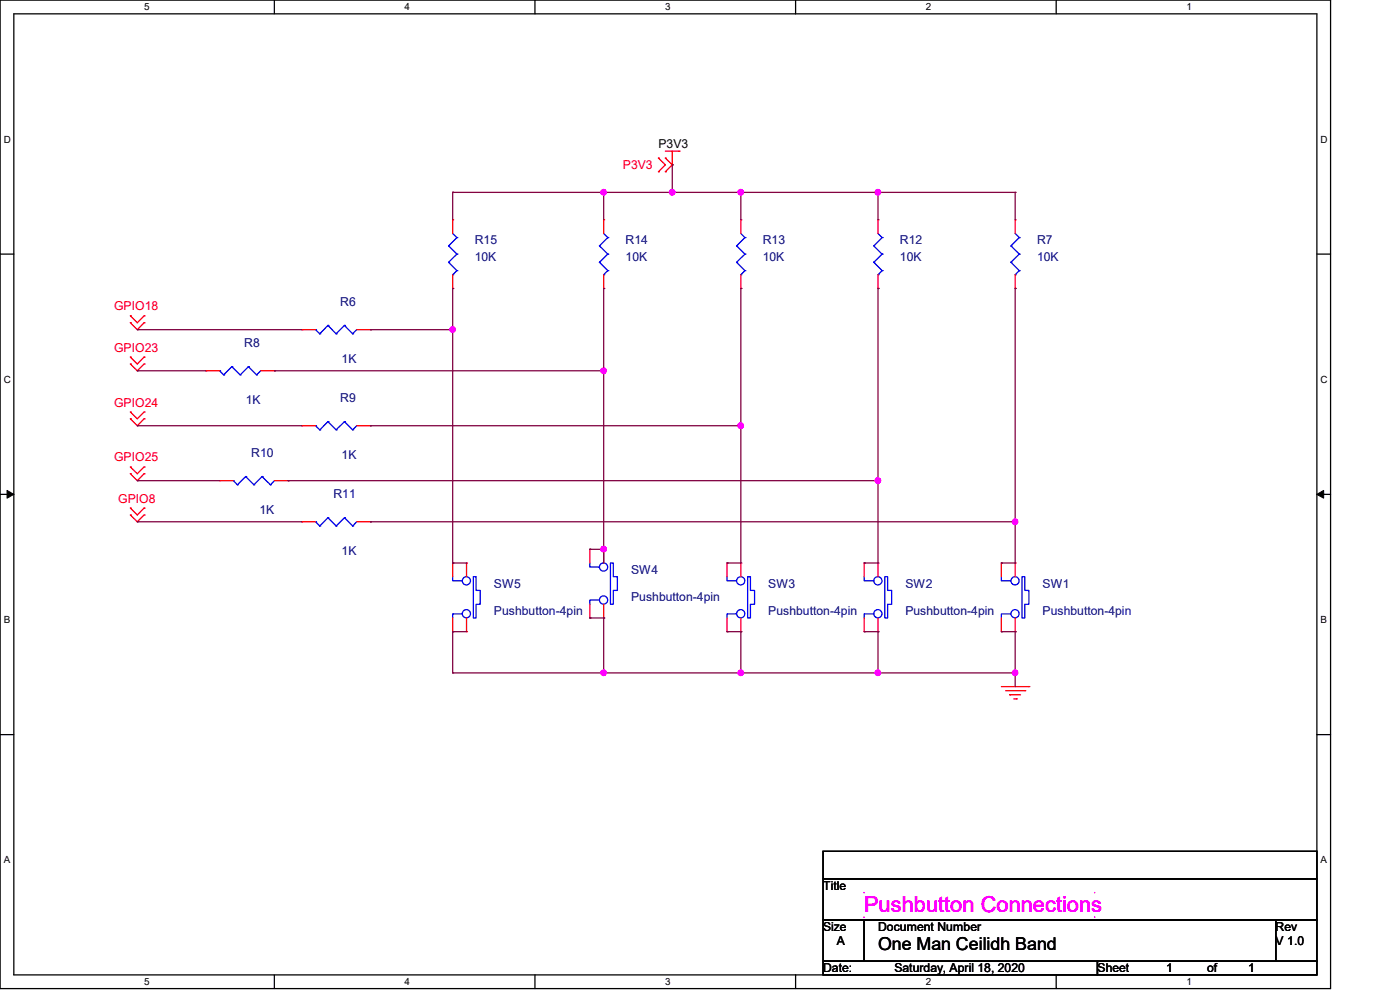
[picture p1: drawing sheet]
<svg xmlns="http://www.w3.org/2000/svg" width="420mm" height="297mm" viewBox="0 0 420 297" stroke-linecap="round" stroke-linejoin="round" font-family="sans-serif">
<path d="M0 0h399.2v296.3h-399.2zM4.1 4.1h391v288.1h-391z" fill="none" stroke="#000" stroke-width=".38"/>
<g fill="#fff">
<path d="M43.2 .5h1.6v3.2h-1.6z"/>
<path d="M43.2 292.6h1.6v3.3h-1.6z"/>
</g>
<path d="M82.3 0v4.1M82.3 292.2v4.1" fill="none" stroke="#000" stroke-width=".38"/>
<g fill="#fff">
<path d="M121.4 .5h1.6v3.2h-1.6z"/>
<path d="M121.4 292.6h1.6v3.3h-1.6z"/>
</g>
<path d="M160.5 0v4.1M160.5 292.2v4.1" fill="none" stroke="#000" stroke-width=".38"/>
<g fill="#fff">
<path d="M199.6 .5h1.6v3.2h-1.6z"/>
<path d="M199.6 292.6h1.6v3.3h-1.6z"/>
</g>
<path d="M238.7 0v4.1M238.7 292.2v4.1" fill="none" stroke="#000" stroke-width=".38"/>
<g fill="#fff">
<path d="M277.7 .5h1.7v3.2h-1.7z"/>
<path d="M277.7 292.6h1.7v3.3h-1.7z"/>
</g>
<path d="M316.9 0v4.1M316.9 292.2v4.1" fill="none" stroke="#000" stroke-width=".38"/>
<g fill="#fff">
<path d="M355.9 .5h1.6v3.2h-1.6z"/>
<path d="M355.9 292.6h1.6v3.3h-1.6z"/>
<path d="M1.1 40.1h2.1v3.3h-2.1z"/>
<path d="M396.1 40.1h2.1v3.3h-2.1z"/>
<path d="M1.1 112.1h2.1v3.3h-2.1z"/>
<path d="M396.1 112.1h2.1v3.3h-2.1z"/>
</g>
<path d="M0 76.2h4.1M395.1 76.2h4.1" fill="none" stroke="#000" stroke-width=".38"/>
<g fill="#fff">
<path d="M1.1 184.1h1.9v3.3h-1.9z"/>
<path d="M396.1 184.1h2v3.3h-2z"/>
</g>
<path d="M0 148.2h4.1M395.1 148.2h4.1" fill="none" stroke="#000" stroke-width=".38"/>
<path d="M2.1 147l2 1.2-2 1.1zM395.1 148.2l2-1.2v2.3z" fill="#000" stroke="#000" stroke-width=".3"/>
<g fill="#fff">
<path d="M1.1 256.2h1.9v3.2h-1.9z"/>
<path d="M396.1 256.2h2v3.2h-2z"/>
</g>
<path d="M0 220.2h4.1M395.1 220.2h4.1" fill="none" stroke="#000" stroke-width=".38"/>
<path d="M300.4 205.8h8.3" fill="none" stroke="#f00" stroke-width=".38"/>
<circle cx="308.7" cy="205.8" r=".19" fill="#f00"/>
<path d="M301.7 207h5.7" fill="none" stroke="#f00" stroke-width=".38"/>
<circle cx="307.4" cy="207" r=".19" fill="#f00"/>
<path d="M302.9 208.2h3.3" fill="none" stroke="#f00" stroke-width=".38"/>
<circle cx="302.9" cy="208.2" r=".19" fill="#f00"/>
<path d="M304.1 209.5h.8" fill="none" stroke="#f00" stroke-width=".38"/>
<circle cx="304.9" cy="209.5" r=".19" fill="#f00"/>
<path d="M201.7 45.3v4.1" fill="none" stroke="#f00" stroke-width=".38"/>
<circle cx="201.7" cy="49.4" r=".19" fill="#f00"/>
<path d="M199.6 45.3h4.1" fill="none" stroke="#f00" stroke-width=".38"/>
<circle cx="203.7" cy="45.3" r=".19" fill="#f00"/>
<path d="M43.2 96.7l-2 2.1" fill="none" stroke="#f00" stroke-width=".38"/>
<circle cx="43.2" cy="96.7" r=".19" fill="#f00"/>
<path d="M39.1 96.7l2.1 2.1" fill="none" stroke="#f00" stroke-width=".38"/>
<circle cx="39.1" cy="96.7" r=".19" fill="#f00"/>
<path d="M39.1 94.7l2.1 2" fill="none" stroke="#f00" stroke-width=".38"/>
<circle cx="39.1" cy="94.7" r=".19" fill="#f00"/>
<path d="M43.2 94.7l-2 2" fill="none" stroke="#f00" stroke-width=".38"/>
<circle cx="43.2" cy="94.7" r=".19" fill="#f00"/>
<path d="M43.2 109.1l-2 2" fill="none" stroke="#f00" stroke-width=".38"/>
<circle cx="43.2" cy="109.1" r=".19" fill="#f00"/>
<path d="M39.1 109.1l2.1 2" fill="none" stroke="#f00" stroke-width=".38"/>
<circle cx="39.1" cy="109.1" r=".19" fill="#f00"/>
<path d="M39.1 107l2.1 2.1" fill="none" stroke="#f00" stroke-width=".38"/>
<circle cx="39.1" cy="107" r=".19" fill="#f00"/>
<path d="M43.2 107l-2 2.1" fill="none" stroke="#f00" stroke-width=".38"/>
<circle cx="43.2" cy="107" r=".19" fill="#f00"/>
<path d="M43.2 125.5l-2 2.1" fill="none" stroke="#f00" stroke-width=".38"/>
<circle cx="43.2" cy="125.5" r=".19" fill="#f00"/>
<path d="M39.1 125.5l2.1 2.1" fill="none" stroke="#f00" stroke-width=".38"/>
<circle cx="39.1" cy="125.5" r=".19" fill="#f00"/>
<path d="M39.1 123.5l2.1 2" fill="none" stroke="#f00" stroke-width=".38"/>
<circle cx="39.1" cy="123.5" r=".19" fill="#f00"/>
<path d="M43.2 123.5l-2 2" fill="none" stroke="#f00" stroke-width=".38"/>
<circle cx="43.2" cy="123.5" r=".19" fill="#f00"/>
<path d="M43.2 142l-2 2.1" fill="none" stroke="#f00" stroke-width=".38"/>
<circle cx="43.2" cy="142" r=".19" fill="#f00"/>
<path d="M39.1 142l2.1 2.1" fill="none" stroke="#f00" stroke-width=".38"/>
<circle cx="39.1" cy="142" r=".19" fill="#f00"/>
<path d="M39.1 140l2.1 2" fill="none" stroke="#f00" stroke-width=".38"/>
<circle cx="39.1" cy="140" r=".19" fill="#f00"/>
<path d="M43.2 140l-2 2" fill="none" stroke="#f00" stroke-width=".38"/>
<circle cx="43.2" cy="140" r=".19" fill="#f00"/>
<path d="M43.2 154.3l-2 2.1" fill="none" stroke="#f00" stroke-width=".38"/>
<circle cx="43.2" cy="154.3" r=".19" fill="#f00"/>
<path d="M39.1 154.3l2.1 2.1" fill="none" stroke="#f00" stroke-width=".38"/>
<circle cx="39.1" cy="154.3" r=".19" fill="#f00"/>
<path d="M39.1 152.3l2.1 2" fill="none" stroke="#f00" stroke-width=".38"/>
<circle cx="39.1" cy="152.3" r=".19" fill="#f00"/>
<path d="M43.2 152.3l-2 2" fill="none" stroke="#f00" stroke-width=".38"/>
<circle cx="43.2" cy="152.3" r=".19" fill="#f00"/>
<path d="M199.6 47.4l2.1 2" fill="none" stroke="#f00" stroke-width=".38"/>
<circle cx="199.6" cy="47.4" r=".19" fill="#f00"/>
<path d="M201.7 49.4l-2.1 2.1" fill="none" stroke="#f00" stroke-width=".38"/>
<circle cx="199.6" cy="51.5" r=".19" fill="#f00"/>
<path d="M199.6 49.4l-2.1 2.1" fill="none" stroke="#f00" stroke-width=".38"/>
<circle cx="197.5" cy="51.5" r=".19" fill="#f00"/>
<path d="M197.5 47.4l2.1 2" fill="none" stroke="#f00" stroke-width=".38"/>
<circle cx="197.5" cy="47.4" r=".19" fill="#f00"/>
<path d="M246.9 255.1h148.2v8.3h-148.2zM246.9 263.4h148.2v12.3h-148.2zM246.9 275.7h12.3v12.4h-12.3zM259.2 275.7h123.5v12.4h-123.5zM382.7 275.7h12.4v12.4h-12.4zM246.9 288.1h82.3v4.1h-82.3zM329.2 288.1h65.9v4.1h-65.9z" fill="none" stroke="#000" stroke-width=".38"/>
<path d="M259.1 267.3h.3v.4h-.3zM328.2 267.3h.3v.4h-.3zM328.2 274.7h.3v.4h-.3zM259.1 274.7h.3v.4h-.3z" fill-rule="evenodd" fill="#f0f"/>
<path d="M246.9 255.1h148.2v8.3h-148.2zM246.9 263.4h148.2v12.3h-148.2zM246.9 275.7h12.3v12.4h-12.3zM259.2 275.7h123.5v12.4h-123.5zM382.7 275.7h12.4v12.4h-12.4zM246.9 288.1h82.3v4.1h-82.3zM329.2 288.1h65.9v4.1h-65.9z" fill="none" stroke="#000" stroke-width=".38"/>
<path d="M259.1 267.3h.3v.4h-.3zM328.2 267.3h.3v.4h-.3zM328.2 274.7h.3v.4h-.3zM259.1 274.7h.3v.4h-.3z" fill-rule="evenodd" fill="#f0f"/>
<path d="M246.9 255.1h148.2v8.3h-148.2zM246.9 263.4h148.2v12.3h-148.2zM246.9 275.7h12.3v12.4h-12.3zM259.2 275.7h123.5v12.4h-123.5zM382.7 275.7h12.4v12.4h-12.4zM246.9 288.1h82.3v4.1h-82.3zM329.2 288.1h65.9v4.1h-65.9z" fill="none" stroke="#000" stroke-width=".38"/>
<path d="M259.1 267.3h.3v.4h-.3zM328.2 267.3h.3v.4h-.3zM328.2 274.7h.3v.4h-.3zM259.1 274.7h.3v.4h-.3z" fill-rule="evenodd" fill="#f0f"/>
<g fill="none" stroke="#00f" stroke-width=".38">
<path d="M300.4 172.8v1.3h2.9M306.6 172.8h.8v4.2h1.3v4.1h-1.3v4.1h-.8zM303.3 184h-2.9v1.2"/>
<circle cx="304.5" cy="174.1" r="1.23"/>
<circle cx="304.5" cy="183.9" r="1.23"/>
</g>
<path d="M304.5 168.7v4.1" fill="none" stroke="#f00" stroke-width=".38"/>
<circle cx="304.5" cy="168.7" r=".19" fill="#f00"/>
<path d="M304.5 185.2v4.1" fill="none" stroke="#f00" stroke-width=".38"/>
<circle cx="304.5" cy="189.3" r=".19" fill="#f00"/>
<path d="M300.4 168.7v4.1" fill="none" stroke="#f00" stroke-width=".38"/>
<circle cx="300.4" cy="168.7" r=".19" fill="#f00"/>
<path d="M300.4 185.2v4.1" fill="none" stroke="#f00" stroke-width=".38"/>
<circle cx="300.4" cy="189.3" r=".19" fill="#f00"/>
<path d="M135.8 70l1.3 1.2" fill="none" stroke="#00f" stroke-width=".38"/>
<circle cx="137.1" cy="71.2" r=".19" fill="#00f"/>
<path d="M137.1 71.2l-2.5 2.5" fill="none" stroke="#00f" stroke-width=".38"/>
<circle cx="134.6" cy="73.7" r=".19" fill="#00f"/>
<path d="M134.6 73.7l2.5 2.5" fill="none" stroke="#00f" stroke-width=".38"/>
<circle cx="137.1" cy="76.2" r=".19" fill="#00f"/>
<path d="M137.1 76.2l-2.5 2.4" fill="none" stroke="#00f" stroke-width=".38"/>
<circle cx="134.6" cy="78.6" r=".19" fill="#00f"/>
<path d="M134.6 78.6l2.5 2.5" fill="none" stroke="#00f" stroke-width=".38"/>
<circle cx="137.1" cy="81.1" r=".19" fill="#00f"/>
<path d="M137.1 81.1l-1.3 1.2" fill="none" stroke="#00f" stroke-width=".38"/>
<circle cx="135.8" cy="82.3" r=".19" fill="#00f"/>
<path d="M135.8 65.9v4.1" fill="none" stroke="#f00" stroke-width=".38"/>
<circle cx="135.8" cy="65.9" r=".19" fill="#f00"/>
<path d="M135.8 82.3v4.1" fill="none" stroke="#f00" stroke-width=".38"/>
<circle cx="135.8" cy="86.4" r=".19" fill="#f00"/>
<g fill="none" stroke="#00f" stroke-width=".38">
<path d="M218.1 172.8v1.3h2.9M224.3 172.8h.8v4.2h1.3v4.1h-1.3v4.1h-.8zM221 184h-2.9v1.2"/>
<circle cx="222.2" cy="174.1" r="1.23"/>
<circle cx="222.2" cy="183.9" r="1.23"/>
</g>
<path d="M222.2 168.7v4.1" fill="none" stroke="#f00" stroke-width=".38"/>
<circle cx="222.2" cy="168.7" r=".19" fill="#f00"/>
<path d="M222.2 185.2v4.1" fill="none" stroke="#f00" stroke-width=".38"/>
<circle cx="222.2" cy="189.3" r=".19" fill="#f00"/>
<path d="M218.1 168.7v4.1" fill="none" stroke="#f00" stroke-width=".38"/>
<circle cx="218.1" cy="168.7" r=".19" fill="#f00"/>
<path d="M218.1 185.2v4.1" fill="none" stroke="#f00" stroke-width=".38"/>
<circle cx="218.1" cy="189.3" r=".19" fill="#f00"/>
<path d="M181.1 70l1.2 1.2" fill="none" stroke="#00f" stroke-width=".38"/>
<circle cx="182.3" cy="71.2" r=".19" fill="#00f"/>
<path d="M182.3 71.2l-2.5 2.5" fill="none" stroke="#00f" stroke-width=".38"/>
<circle cx="179.8" cy="73.7" r=".19" fill="#00f"/>
<path d="M179.8 73.7l2.5 2.5" fill="none" stroke="#00f" stroke-width=".38"/>
<circle cx="182.3" cy="76.2" r=".19" fill="#00f"/>
<path d="M182.3 76.2l-2.5 2.4" fill="none" stroke="#00f" stroke-width=".38"/>
<circle cx="179.8" cy="78.6" r=".19" fill="#00f"/>
<path d="M179.8 78.6l2.5 2.5" fill="none" stroke="#00f" stroke-width=".38"/>
<circle cx="182.3" cy="81.1" r=".19" fill="#00f"/>
<path d="M182.3 81.1l-1.2 1.2" fill="none" stroke="#00f" stroke-width=".38"/>
<circle cx="181.1" cy="82.3" r=".19" fill="#00f"/>
<path d="M181.1 65.9v4.1" fill="none" stroke="#f00" stroke-width=".38"/>
<circle cx="181.1" cy="65.9" r=".19" fill="#f00"/>
<path d="M181.1 82.3v4.1" fill="none" stroke="#f00" stroke-width=".38"/>
<circle cx="181.1" cy="86.4" r=".19" fill="#f00"/>
<path d="M304.5 70l1.3 1.2" fill="none" stroke="#00f" stroke-width=".38"/>
<circle cx="305.8" cy="71.2" r=".19" fill="#00f"/>
<path d="M305.8 71.2l-2.5 2.5" fill="none" stroke="#00f" stroke-width=".38"/>
<circle cx="303.3" cy="73.7" r=".19" fill="#00f"/>
<path d="M303.3 73.7l2.5 2.5" fill="none" stroke="#00f" stroke-width=".38"/>
<circle cx="305.8" cy="76.2" r=".19" fill="#00f"/>
<path d="M305.8 76.2l-2.5 2.4" fill="none" stroke="#00f" stroke-width=".38"/>
<circle cx="303.3" cy="78.6" r=".19" fill="#00f"/>
<path d="M303.3 78.6l2.5 2.5" fill="none" stroke="#00f" stroke-width=".38"/>
<circle cx="305.8" cy="81.1" r=".19" fill="#00f"/>
<path d="M305.8 81.1l-1.3 1.2" fill="none" stroke="#00f" stroke-width=".38"/>
<circle cx="304.5" cy="82.3" r=".19" fill="#00f"/>
<path d="M304.5 65.9v4.1" fill="none" stroke="#f00" stroke-width=".38"/>
<circle cx="304.5" cy="65.9" r=".19" fill="#f00"/>
<path d="M304.5 82.3v4.1" fill="none" stroke="#f00" stroke-width=".38"/>
<circle cx="304.5" cy="86.4" r=".19" fill="#f00"/>
<g fill="none" stroke="#00f" stroke-width=".38">
<path d="M135.8 172.8v1.3h2.9M142 172.8h.8v4.2h1.3v4.1h-1.3v4.1h-.8zM138.7 184h-2.9v1.2"/>
<circle cx="139.9" cy="174.1" r="1.23"/>
<circle cx="139.9" cy="183.9" r="1.23"/>
</g>
<path d="M140 168.7v4.1" fill="none" stroke="#f00" stroke-width=".38"/>
<circle cx="140" cy="168.7" r=".19" fill="#f00"/>
<path d="M140 185.2v4.1" fill="none" stroke="#f00" stroke-width=".38"/>
<circle cx="140" cy="189.3" r=".19" fill="#f00"/>
<path d="M135.8 168.7v4.1" fill="none" stroke="#f00" stroke-width=".38"/>
<circle cx="135.8" cy="168.7" r=".19" fill="#f00"/>
<path d="M135.8 185.2v4.1" fill="none" stroke="#f00" stroke-width=".38"/>
<circle cx="135.8" cy="189.3" r=".19" fill="#f00"/>
<path d="M107 127.6l-1.2 1.2" fill="none" stroke="#00f" stroke-width=".38"/>
<circle cx="105.8" cy="128.8" r=".19" fill="#00f"/>
<path d="M103.3 126.4l2.5 2.4" fill="none" stroke="#00f" stroke-width=".38"/>
<circle cx="103.3" cy="126.4" r=".19" fill="#00f"/>
<path d="M103.3 126.4l-2.5 2.4" fill="none" stroke="#00f" stroke-width=".38"/>
<circle cx="100.8" cy="128.8" r=".19" fill="#00f"/>
<path d="M98.4 126.4l2.4 2.4" fill="none" stroke="#00f" stroke-width=".38"/>
<circle cx="98.4" cy="126.4" r=".19" fill="#00f"/>
<path d="M98.4 126.4l-2.5 2.4" fill="none" stroke="#00f" stroke-width=".38"/>
<circle cx="95.9" cy="128.8" r=".19" fill="#00f"/>
<path d="M94.7 127.6l1.2 1.2" fill="none" stroke="#00f" stroke-width=".38"/>
<circle cx="94.7" cy="127.6" r=".19" fill="#00f"/>
<path d="M107 127.6h4.1" fill="none" stroke="#f00" stroke-width=".38"/>
<circle cx="111.1" cy="127.6" r=".19" fill="#f00"/>
<path d="M90.6 127.6h4.1" fill="none" stroke="#f00" stroke-width=".38"/>
<circle cx="90.6" cy="127.6" r=".19" fill="#f00"/>
<path d="M222.2 70l1.3 1.2" fill="none" stroke="#00f" stroke-width=".38"/>
<circle cx="223.5" cy="71.2" r=".19" fill="#00f"/>
<path d="M223.5 71.2l-2.5 2.5" fill="none" stroke="#00f" stroke-width=".38"/>
<circle cx="221" cy="73.7" r=".19" fill="#00f"/>
<path d="M221 73.7l2.5 2.5" fill="none" stroke="#00f" stroke-width=".38"/>
<circle cx="223.5" cy="76.2" r=".19" fill="#00f"/>
<path d="M223.5 76.2l-2.5 2.4" fill="none" stroke="#00f" stroke-width=".38"/>
<circle cx="221" cy="78.6" r=".19" fill="#00f"/>
<path d="M221 78.6l2.5 2.5" fill="none" stroke="#00f" stroke-width=".38"/>
<circle cx="223.5" cy="81.1" r=".19" fill="#00f"/>
<path d="M223.5 81.1l-1.3 1.2" fill="none" stroke="#00f" stroke-width=".38"/>
<circle cx="222.2" cy="82.3" r=".19" fill="#00f"/>
<path d="M222.2 65.9v4.1" fill="none" stroke="#f00" stroke-width=".38"/>
<circle cx="222.2" cy="65.9" r=".19" fill="#f00"/>
<path d="M222.2 82.3v4.1" fill="none" stroke="#f00" stroke-width=".38"/>
<circle cx="222.2" cy="86.4" r=".19" fill="#f00"/>
<path d="M78.2 111.1l-1.2 1.3" fill="none" stroke="#00f" stroke-width=".38"/>
<circle cx="77" cy="112.4" r=".19" fill="#00f"/>
<path d="M74.5 109.9l2.5 2.5" fill="none" stroke="#00f" stroke-width=".38"/>
<circle cx="74.5" cy="109.9" r=".19" fill="#00f"/>
<path d="M74.5 109.9l-2.4 2.5" fill="none" stroke="#00f" stroke-width=".38"/>
<circle cx="72.1" cy="112.4" r=".19" fill="#00f"/>
<path d="M69.6 109.9l2.5 2.5" fill="none" stroke="#00f" stroke-width=".38"/>
<circle cx="69.6" cy="109.9" r=".19" fill="#00f"/>
<path d="M69.6 109.9l-2.5 2.5" fill="none" stroke="#00f" stroke-width=".38"/>
<circle cx="67.1" cy="112.4" r=".19" fill="#00f"/>
<path d="M65.9 111.1l1.2 1.3" fill="none" stroke="#00f" stroke-width=".38"/>
<circle cx="65.9" cy="111.1" r=".19" fill="#00f"/>
<path d="M78.2 111.1h4.1" fill="none" stroke="#f00" stroke-width=".38"/>
<circle cx="82.3" cy="111.1" r=".19" fill="#f00"/>
<path d="M61.8 111.1h4.1" fill="none" stroke="#f00" stroke-width=".38"/>
<circle cx="61.8" cy="111.1" r=".19" fill="#f00"/>
<path d="M107 156.4l-1.2 1.2" fill="none" stroke="#00f" stroke-width=".38"/>
<circle cx="105.8" cy="157.6" r=".19" fill="#00f"/>
<path d="M103.3 155.2l2.5 2.4" fill="none" stroke="#00f" stroke-width=".38"/>
<circle cx="103.3" cy="155.2" r=".19" fill="#00f"/>
<path d="M103.3 155.2l-2.5 2.4" fill="none" stroke="#00f" stroke-width=".38"/>
<circle cx="100.8" cy="157.6" r=".19" fill="#00f"/>
<path d="M98.4 155.2l2.4 2.4" fill="none" stroke="#00f" stroke-width=".38"/>
<circle cx="98.4" cy="155.2" r=".19" fill="#00f"/>
<path d="M98.4 155.2l-2.5 2.4" fill="none" stroke="#00f" stroke-width=".38"/>
<circle cx="95.9" cy="157.6" r=".19" fill="#00f"/>
<path d="M94.7 156.4l1.2 1.2" fill="none" stroke="#00f" stroke-width=".38"/>
<circle cx="94.7" cy="156.4" r=".19" fill="#00f"/>
<path d="M107 156.4h4.1" fill="none" stroke="#f00" stroke-width=".38"/>
<circle cx="111.1" cy="156.4" r=".19" fill="#f00"/>
<path d="M90.6 156.4h4.1" fill="none" stroke="#f00" stroke-width=".38"/>
<circle cx="90.6" cy="156.4" r=".19" fill="#f00"/>
<g fill="none" stroke="#00f" stroke-width=".38">
<path d="M259.2 172.8v1.3h2.9M265.4 172.8h.9v4.2h1.2v4.1h-1.2v4.1h-.9zM262.1 184h-2.9v1.2"/>
<circle cx="263.4" cy="174.1" r="1.23"/>
<circle cx="263.4" cy="183.9" r="1.23"/>
</g>
<path d="M263.4 168.7v4.1" fill="none" stroke="#f00" stroke-width=".38"/>
<circle cx="263.4" cy="168.7" r=".19" fill="#f00"/>
<path d="M263.4 185.2v4.1" fill="none" stroke="#f00" stroke-width=".38"/>
<circle cx="263.4" cy="189.3" r=".19" fill="#f00"/>
<path d="M259.2 168.7v4.1" fill="none" stroke="#f00" stroke-width=".38"/>
<circle cx="259.2" cy="168.7" r=".19" fill="#f00"/>
<path d="M259.2 185.2v4.1" fill="none" stroke="#f00" stroke-width=".38"/>
<circle cx="259.2" cy="189.3" r=".19" fill="#f00"/>
<path d="M107 98.8l-1.2 1.2" fill="none" stroke="#00f" stroke-width=".38"/>
<circle cx="105.8" cy="100" r=".19" fill="#00f"/>
<path d="M103.3 97.5l2.5 2.5" fill="none" stroke="#00f" stroke-width=".38"/>
<circle cx="103.3" cy="97.5" r=".19" fill="#00f"/>
<path d="M103.3 97.5l-2.5 2.5" fill="none" stroke="#00f" stroke-width=".38"/>
<circle cx="100.8" cy="100" r=".19" fill="#00f"/>
<path d="M98.4 97.5l2.4 2.5" fill="none" stroke="#00f" stroke-width=".38"/>
<circle cx="98.4" cy="97.5" r=".19" fill="#00f"/>
<path d="M98.4 97.5l-2.5 2.5" fill="none" stroke="#00f" stroke-width=".38"/>
<circle cx="95.9" cy="100" r=".19" fill="#00f"/>
<path d="M94.7 98.8l1.2 1.2" fill="none" stroke="#00f" stroke-width=".38"/>
<circle cx="94.7" cy="98.8" r=".19" fill="#00f"/>
<path d="M107 98.8h4.1" fill="none" stroke="#f00" stroke-width=".38"/>
<circle cx="111.1" cy="98.8" r=".19" fill="#f00"/>
<path d="M90.6 98.8h4.1" fill="none" stroke="#f00" stroke-width=".38"/>
<circle cx="90.6" cy="98.8" r=".19" fill="#f00"/>
<path d="M263.4 70l1.2 1.2" fill="none" stroke="#00f" stroke-width=".38"/>
<circle cx="264.6" cy="71.2" r=".19" fill="#00f"/>
<path d="M264.6 71.2l-2.5 2.5" fill="none" stroke="#00f" stroke-width=".38"/>
<circle cx="262.1" cy="73.7" r=".19" fill="#00f"/>
<path d="M262.1 73.7l2.5 2.5" fill="none" stroke="#00f" stroke-width=".38"/>
<circle cx="264.6" cy="76.2" r=".19" fill="#00f"/>
<path d="M264.6 76.2l-2.5 2.4" fill="none" stroke="#00f" stroke-width=".38"/>
<circle cx="262.1" cy="78.6" r=".19" fill="#00f"/>
<path d="M262.1 78.6l2.5 2.5" fill="none" stroke="#00f" stroke-width=".38"/>
<circle cx="264.6" cy="81.1" r=".19" fill="#00f"/>
<path d="M264.6 81.1l-1.2 1.2" fill="none" stroke="#00f" stroke-width=".38"/>
<circle cx="263.4" cy="82.3" r=".19" fill="#00f"/>
<path d="M263.4 65.9v4.1" fill="none" stroke="#f00" stroke-width=".38"/>
<circle cx="263.4" cy="65.9" r=".19" fill="#f00"/>
<path d="M263.4 82.3v4.1" fill="none" stroke="#f00" stroke-width=".38"/>
<circle cx="263.4" cy="86.4" r=".19" fill="#f00"/>
<path d="M82.3 144.1l-1.2 1.2" fill="none" stroke="#00f" stroke-width=".38"/>
<circle cx="81.1" cy="145.3" r=".19" fill="#00f"/>
<path d="M78.6 142.8l2.5 2.5" fill="none" stroke="#00f" stroke-width=".38"/>
<circle cx="78.6" cy="142.8" r=".19" fill="#00f"/>
<path d="M78.6 142.8l-2.4 2.5" fill="none" stroke="#00f" stroke-width=".38"/>
<circle cx="76.2" cy="145.3" r=".19" fill="#00f"/>
<path d="M73.7 142.8l2.5 2.5" fill="none" stroke="#00f" stroke-width=".38"/>
<circle cx="73.7" cy="142.8" r=".19" fill="#00f"/>
<path d="M73.7 142.8l-2.5 2.5" fill="none" stroke="#00f" stroke-width=".38"/>
<circle cx="71.2" cy="145.3" r=".19" fill="#00f"/>
<path d="M70 144.1l1.2 1.2" fill="none" stroke="#00f" stroke-width=".38"/>
<circle cx="70" cy="144.1" r=".19" fill="#00f"/>
<path d="M82.3 144.1h4.1" fill="none" stroke="#f00" stroke-width=".38"/>
<circle cx="86.4" cy="144.1" r=".19" fill="#f00"/>
<path d="M65.9 144.1h4.1" fill="none" stroke="#f00" stroke-width=".38"/>
<circle cx="65.9" cy="144.1" r=".19" fill="#f00"/>
<g fill="none" stroke="#00f" stroke-width=".38">
<path d="M177 168.7v1.3h2.8M179.8 179.8h-2.8v1.3M183.1 168.7h.9v4.1h1.2v4.2h-1.2v4.1h-.9z"/>
<circle cx="181.1" cy="169.9" r="1.23"/>
<circle cx="181.1" cy="179.8" r="1.23"/>
</g>
<path d="M181.1 164.6v4.1" fill="none" stroke="#f00" stroke-width=".38"/>
<circle cx="181.1" cy="164.6" r=".19" fill="#f00"/>
<path d="M181.1 181.1v4.1" fill="none" stroke="#f00" stroke-width=".38"/>
<circle cx="181.1" cy="185.2" r=".19" fill="#f00"/>
<path d="M177 164.6v4.1" fill="none" stroke="#f00" stroke-width=".38"/>
<circle cx="177" cy="164.6" r=".19" fill="#f00"/>
<path d="M177 181.1v4.1" fill="none" stroke="#f00" stroke-width=".38"/>
<circle cx="177" cy="185.2" r=".19" fill="#f00"/>
<path d="M135.8 201.7h45.3" fill="none" stroke="#800040" stroke-width=".38"/>
<circle cx="135.8" cy="201.7" r=".19" fill="#800040"/>
<path d="M181.1 111.1v53.5" fill="none" stroke="#800040" stroke-width=".38"/>
<circle cx="181.1" cy="111.1" r=".19" fill="#800040"/>
<g fill="#f0f" stroke="#f0f" stroke-width=".38">
<circle cx="181.1" cy="164.6" r=".8"/>
<circle cx="181.1" cy="111.1" r=".8"/>
</g>
<path d="M82.3 111.1h98.8" fill="none" stroke="#800040" stroke-width=".38"/>
<circle cx="82.3" cy="111.1" r=".19" fill="#800040"/>
<path d="M222.2 127.6v41.1" fill="none" stroke="#800040" stroke-width=".38"/>
<circle cx="222.2" cy="127.6" r=".19" fill="#800040"/>
<circle cx="222.2" cy="127.6" r=".8" fill="#f0f" stroke="#f0f" stroke-width=".38"/>
<path d="M111.1 127.6h111.1" fill="none" stroke="#800040" stroke-width=".38"/>
<circle cx="111.1" cy="127.6" r=".19" fill="#800040"/>
<path d="M263.4 144.1v24.6" fill="none" stroke="#800040" stroke-width=".38"/>
<circle cx="263.4" cy="144.1" r=".19" fill="#800040"/>
<path d="M86.4 144.1h177" fill="none" stroke="#800040" stroke-width=".38"/>
<circle cx="86.4" cy="144.1" r=".19" fill="#800040"/>
<circle cx="263.4" cy="144" r=".8" fill="#f0f" stroke="#f0f" stroke-width=".38"/>
<path d="M111.1 156.4h193.4" fill="none" stroke="#800040" stroke-width=".38"/>
<circle cx="111.1" cy="156.4" r=".19" fill="#800040"/>
<path d="M111.1 98.8h24.7" fill="none" stroke="#800040" stroke-width=".38"/>
<circle cx="111.1" cy="98.8" r=".19" fill="#800040"/>
<path d="M300.4 168.7h4.1" fill="none" stroke="#800040" stroke-width=".38"/>
<circle cx="300.4" cy="168.7" r=".19" fill="#800040"/>
<path d="M304.5 189.3v12.4" fill="none" stroke="#800040" stroke-width=".38"/>
<circle cx="304.5" cy="189.3" r=".19" fill="#800040"/>
<path d="M300.4 189.3h4.1" fill="none" stroke="#800040" stroke-width=".38"/>
<circle cx="300.4" cy="189.3" r=".19" fill="#800040"/>
<path d="M181.1 164.6v4.1" fill="none" stroke="#800040" stroke-width=".38"/>
<circle cx="181.1" cy="164.6" r=".19" fill="#800040"/>
<path d="M135.8 189.3v12.4" fill="none" stroke="#800040" stroke-width=".38"/>
<circle cx="135.8" cy="189.3" r=".19" fill="#800040"/>
<path d="M135.8 189.3h4.2" fill="none" stroke="#800040" stroke-width=".38"/>
<circle cx="135.8" cy="189.3" r=".19" fill="#800040"/>
<path d="M135.8 168.7h4.2" fill="none" stroke="#800040" stroke-width=".38"/>
<circle cx="135.8" cy="168.7" r=".19" fill="#800040"/>
<path d="M177 164.6h4.1" fill="none" stroke="#800040" stroke-width=".38"/>
<circle cx="177" cy="164.6" r=".19" fill="#800040"/>
<path d="M177 185.2h4.1" fill="none" stroke="#800040" stroke-width=".38"/>
<circle cx="177" cy="185.2" r=".19" fill="#800040"/>
<path d="M181.1 185.2v16.5" fill="none" stroke="#800040" stroke-width=".38"/>
<circle cx="181.1" cy="185.2" r=".19" fill="#800040"/>
<path d="M181.1 201.7h41.1" fill="none" stroke="#800040" stroke-width=".38"/>
<circle cx="181.1" cy="201.7" r=".19" fill="#800040"/>
<g fill="#f0f" stroke="#f0f" stroke-width=".38">
<circle cx="222.2" cy="201.6" r=".8"/>
<circle cx="181.1" cy="201.6" r=".8"/>
</g>
<path d="M218.1 168.7h4.1" fill="none" stroke="#800040" stroke-width=".38"/>
<circle cx="218.1" cy="168.7" r=".19" fill="#800040"/>
<path d="M222.2 189.3v12.4" fill="none" stroke="#800040" stroke-width=".38"/>
<circle cx="222.2" cy="189.3" r=".19" fill="#800040"/>
<path d="M222.2 201.7h41.2" fill="none" stroke="#800040" stroke-width=".38"/>
<circle cx="222.2" cy="201.7" r=".19" fill="#800040"/>
<path d="M218.1 189.3h4.1" fill="none" stroke="#800040" stroke-width=".38"/>
<circle cx="218.1" cy="189.3" r=".19" fill="#800040"/>
<path d="M263.4 189.3v12.4" fill="none" stroke="#800040" stroke-width=".38"/>
<circle cx="263.4" cy="189.3" r=".19" fill="#800040"/>
<path d="M263.4 201.7h41.1" fill="none" stroke="#800040" stroke-width=".38"/>
<circle cx="263.4" cy="201.7" r=".19" fill="#800040"/>
<g fill="#f0f" stroke="#f0f" stroke-width=".38">
<circle cx="304.5" cy="201.6" r=".8"/>
<circle cx="263.4" cy="201.6" r=".8"/>
</g>
<path d="M259.2 189.3h4.2" fill="none" stroke="#800040" stroke-width=".38"/>
<circle cx="259.2" cy="189.3" r=".19" fill="#800040"/>
<path d="M259.2 168.7h4.2" fill="none" stroke="#800040" stroke-width=".38"/>
<circle cx="259.2" cy="168.7" r=".19" fill="#800040"/>
<path d="M201.7 49.4v8.3" fill="none" stroke="#800040" stroke-width=".38"/>
<circle cx="201.7" cy="49.4" r=".19" fill="#800040"/>
<path d="M135.8 86.4v12.4" fill="none" stroke="#800040" stroke-width=".38"/>
<circle cx="135.8" cy="86.4" r=".19" fill="#800040"/>
<path d="M181.1 86.4v24.7" fill="none" stroke="#800040" stroke-width=".38"/>
<circle cx="181.1" cy="86.4" r=".19" fill="#800040"/>
<path d="M222.2 86.4v41.2" fill="none" stroke="#800040" stroke-width=".38"/>
<circle cx="222.2" cy="86.4" r=".19" fill="#800040"/>
<path d="M304.5 86.4v70" fill="none" stroke="#800040" stroke-width=".38"/>
<circle cx="304.5" cy="86.4" r=".19" fill="#800040"/>
<circle cx="304.5" cy="156.4" r=".8" fill="#f0f" stroke="#f0f" stroke-width=".38"/>
<path d="M263.4 86.4v57.7" fill="none" stroke="#800040" stroke-width=".38"/>
<circle cx="263.4" cy="86.4" r=".19" fill="#800040"/>
<path d="M263.4 57.7v8.2" fill="none" stroke="#800040" stroke-width=".38"/>
<circle cx="263.4" cy="57.7" r=".19" fill="#800040"/>
<path d="M222.2 57.7v8.2" fill="none" stroke="#800040" stroke-width=".38"/>
<circle cx="222.3" cy="57.7" r=".19" fill="#800040"/>
<path d="M181.1 57.7v8.2" fill="none" stroke="#800040" stroke-width=".38"/>
<circle cx="181.1" cy="57.7" r=".19" fill="#800040"/>
<path d="M135.8 57.7v8.2" fill="none" stroke="#800040" stroke-width=".38"/>
<circle cx="135.8" cy="57.7" r=".19" fill="#800040"/>
<path d="M135.8 57.7h45.3" fill="none" stroke="#800040" stroke-width=".38"/>
<circle cx="135.8" cy="57.7" r=".19" fill="#800040"/>
<circle cx="181.1" cy="57.6" r=".8" fill="#f0f" stroke="#f0f" stroke-width=".38"/>
<path d="M181.1 57.7h20.6" fill="none" stroke="#800040" stroke-width=".38"/>
<circle cx="181.1" cy="57.7" r=".19" fill="#800040"/>
<path d="M201.7 57.7h20.5" fill="none" stroke="#800040" stroke-width=".38"/>
<circle cx="201.7" cy="57.7" r=".19" fill="#800040"/>
<g fill="#f0f" stroke="#f0f" stroke-width=".38">
<circle cx="222.2" cy="57.6" r=".8"/>
<circle cx="201.6" cy="57.6" r=".8"/>
</g>
<path d="M304.5 201.7v4.1" fill="none" stroke="#800040" stroke-width=".38"/>
<circle cx="304.5" cy="201.7" r=".19" fill="#800040"/>
<path d="M304.5 156.4v12.3" fill="none" stroke="#800040" stroke-width=".38"/>
<circle cx="304.5" cy="156.4" r=".19" fill="#800040"/>
<path d="M304.5 57.7v8.2" fill="none" stroke="#800040" stroke-width=".38"/>
<circle cx="304.5" cy="57.7" r=".19" fill="#800040"/>
<path d="M263.4 57.7h41.1" fill="none" stroke="#800040" stroke-width=".38"/>
<circle cx="263.4" cy="57.7" r=".19" fill="#800040"/>
<circle cx="263.4" cy="57.6" r=".8" fill="#f0f" stroke="#f0f" stroke-width=".38"/>
<path d="M222.2 57.7h41.2" fill="none" stroke="#800040" stroke-width=".38"/>
<circle cx="222.3" cy="57.7" r=".19" fill="#800040"/>
<path d="M135.8 98.8v69.9" fill="none" stroke="#800040" stroke-width=".38"/>
<circle cx="135.8" cy="98.8" r=".19" fill="#800040"/>
<circle cx="135.8" cy="98.8" r=".8" fill="#f0f" stroke="#f0f" stroke-width=".38"/>
<path d="M41.2 111.1h20.6" fill="none" stroke="#800040" stroke-width=".38"/>
<circle cx="41.2" cy="111.1" r=".19" fill="#800040"/>
<path d="M41.2 144.1h24.7" fill="none" stroke="#800040" stroke-width=".38"/>
<circle cx="41.2" cy="144.1" r=".19" fill="#800040"/>
<path d="M41.2 156.4h49.4" fill="none" stroke="#800040" stroke-width=".38"/>
<circle cx="41.2" cy="156.4" r=".19" fill="#800040"/>
<path d="M41.2 127.6h49.4" fill="none" stroke="#800040" stroke-width=".38"/>
<circle cx="41.2" cy="127.6" r=".19" fill="#800040"/>
<path d="M41.2 98.8h49.4" fill="none" stroke="#800040" stroke-width=".38"/>
<circle cx="41.2" cy="98.8" r=".19" fill="#800040"/>
<g fill="#f0f" stroke="#f0f" stroke-width=".38">
<circle cx="181.1" cy="164.6" r=".8"/>
<circle cx="181.1" cy="111.1" r=".8"/>
<circle cx="222.2" cy="127.6" r=".8"/>
<circle cx="263.4" cy="144" r=".8"/>
<circle cx="222.2" cy="201.6" r=".8"/>
<circle cx="181.1" cy="201.6" r=".8"/>
<circle cx="304.5" cy="201.6" r=".8"/>
<circle cx="263.4" cy="201.6" r=".8"/>
<circle cx="304.5" cy="156.4" r=".8"/>
<circle cx="181.1" cy="57.6" r=".8"/>
<circle cx="222.2" cy="57.6" r=".8"/>
<circle cx="201.6" cy="57.6" r=".8"/>
<circle cx="263.4" cy="57.6" r=".8"/>
<circle cx="135.8" cy="98.8" r=".8"/>
</g>
<text font-size="6.6" fill="#f0f" x="259.2" y="273.4">Pushbutton Connections</text>
<text font-size="5.3" x="263.4" y="284.6">One Man Ceilidh Band</text>
<g font-size="3.7">
<text x="197.5" y="44.5">P3V3</text>
<text x="246.9" y="266.7">Title</text>
<text x="246.9" y="279">Size</text>
<text x="263.4" y="279">Document Number</text>
<text x="382.7" y="279">Rev</text>
<text x="251" y="283.1">A</text>
<text x="382.7" y="283.1">V 1.0</text>
<text x="246.9" y="291.4">Date:</text>
<text x="268.3" y="291.4">Saturday, April 18, 2020</text>
<text x="329.2" y="291.4">Sheet</text>
<text x="349.8" y="291.4">1</text>
<text x="362.1" y="291.4">of</text>
<text x="374.5" y="291.4">1</text>
</g>
<g font-size="3.7" fill="#f00">
<text x="186.9" y="50.7">P3V3</text>
<text x="34.2" y="93">GPIO18</text>
<text x="34.2" y="105.4">GPIO23</text>
<text x="34.2" y="121.8">GPIO24</text>
<text x="34.2" y="138.3">GPIO25</text>
<text x="35.4" y="150.7">GPIO8</text>
</g>
<g font-size="3.7" fill="#000080">
<text x="142.4" y="73.3">R15</text>
<text x="187.7" y="73.3">R14</text>
<text x="228.8" y="73.3">R13</text>
<text x="270" y="73.3">R12</text>
<text x="311.1" y="73.3">R7</text>
<text x="142.4" y="78.2">10K</text>
<text x="187.7" y="78.2">10K</text>
<text x="228.8" y="78.2">10K</text>
<text x="270" y="78.2">10K</text>
<text x="311.1" y="78.2">10K</text>
<text x="102.1" y="91.8">R6</text>
<text x="73.3" y="104.1">R8</text>
<text x="102.5" y="108.7">1K</text>
<text x="73.7" y="121">1K</text>
<text x="102.1" y="120.6">R9</text>
<text x="75.4" y="137.1">R10</text>
<text x="102.5" y="137.5">1K</text>
<text x="100" y="149.4">R11</text>
<text x="77.8" y="153.9">1K</text>
<text x="102.5" y="166.3">1K</text>
<text x="189.3" y="172">SW4</text>
<text x="148.2" y="176.1">SW5</text>
<text x="230.5" y="176.1">SW3</text>
<text x="271.6" y="176.1">SW2</text>
<text x="312.8" y="176.1">SW1</text>
<text x="148.2" y="184.4">Pushbutton-4pin</text>
<text x="189.3" y="180.3">Pushbutton-4pin</text>
<text x="230.5" y="184.4">Pushbutton-4pin</text>
<text x="271.6" y="184.4">Pushbutton-4pin</text>
<text x="312.8" y="184.4">Pushbutton-4pin</text>
</g>
<g font-size="3">
<text x="43.2" y="3.1">5</text>
<text x="121.4" y="3.1">4</text>
<text x="199.6" y="3.1">3</text>
<text x="277.7" y="3.1">2</text>
<text x="355.9" y="3.1">1</text>
<text x="1.1" y="42.8">D</text>
<text x="396.1" y="42.8">D</text>
<text x="1.1" y="114.8">C</text>
<text x="396.1" y="114.8">C</text>
<text x="1.1" y="186.8">B</text>
<text x="396.1" y="186.8">B</text>
<text x="1.1" y="258.8">A</text>
<text x="396.1" y="258.8">A</text>
<text x="43.2" y="295.2">5</text>
<text x="121.4" y="295.2">4</text>
<text x="199.6" y="295.2">3</text>
<text x="277.7" y="295.2">2</text>
<text x="355.9" y="295.2">1</text>
</g>
</svg>
